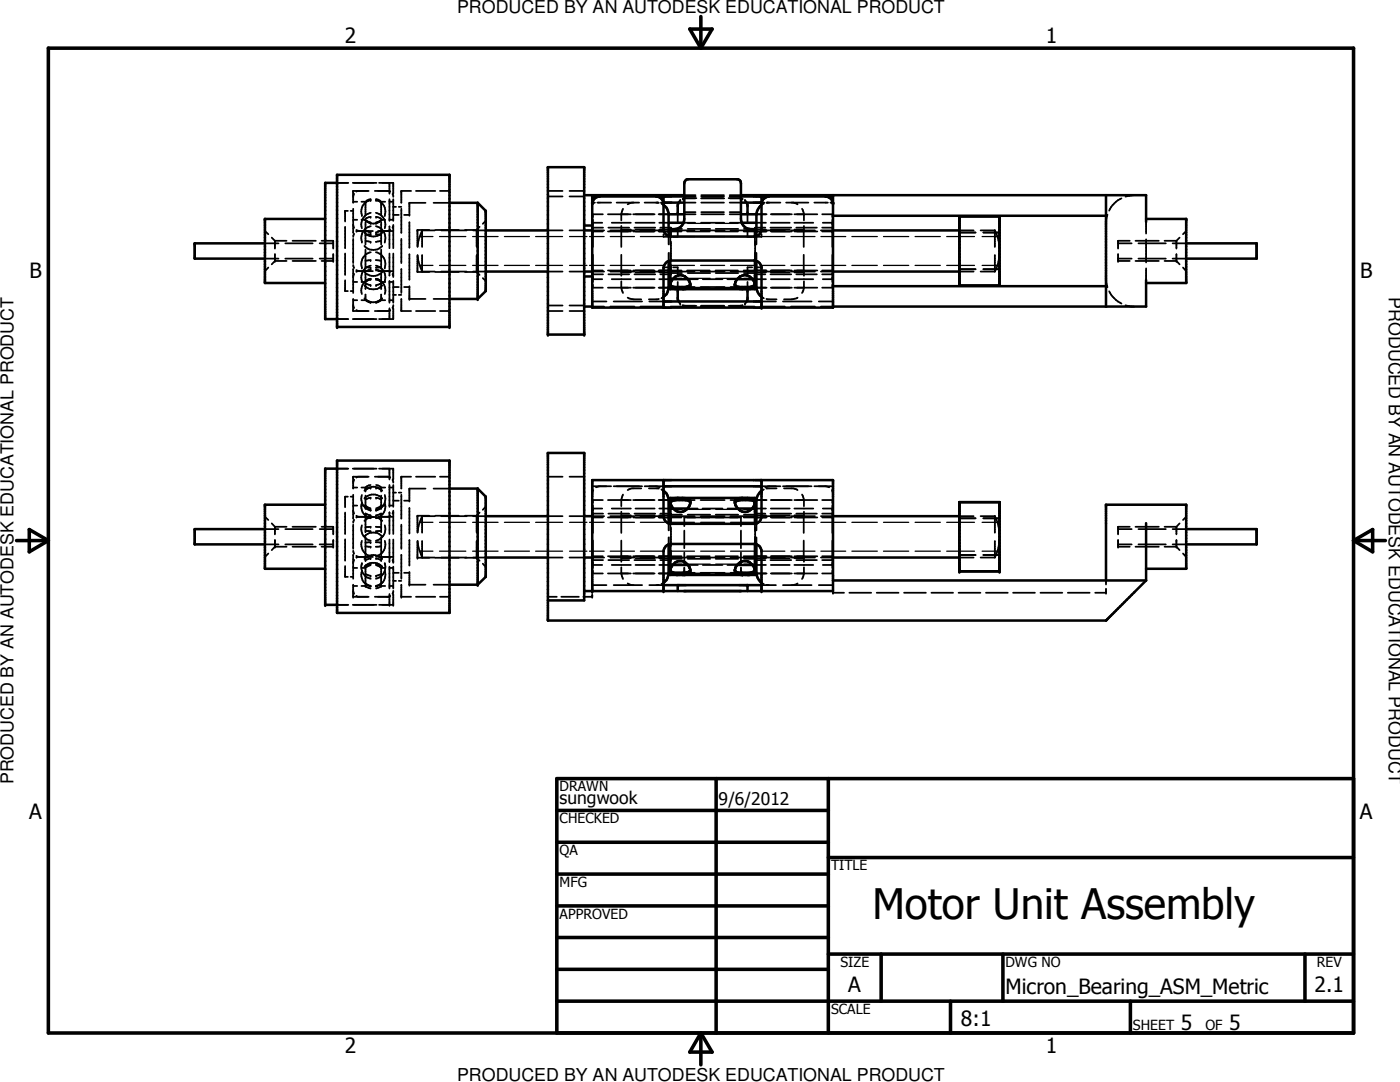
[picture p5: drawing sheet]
<svg xmlns="http://www.w3.org/2000/svg" width="279mm" height="216mm" viewBox="0 0 279 216" stroke-linecap="round" stroke-linejoin="round" font-family="sans-serif">
<g fill="none" stroke="#000" stroke-width=".35">
<path d="M67.3 36.5h2.2M70.4 36.5h4.7M70.7 38.7l-.2 .6M71.4 38.1l-.3 .1M73.6 38.1h-3.1v2.4M74 39.9l-1.1 .5M74 39.7l-1.1 .6M74 39.9a2.37 2.37 0 0 0-1.8 3M74.8 38.1h2.9M75 39.9l.9 .4M75.1 39.9a2.28 2.28 0 0 1 1.7 3M75.1 39.7l1 .6"/>
<path d="M75.6 36.5h2.9v2.2M77.6 38.1l.3 .1M77.7 36.5v2.2M77.7 39.8v4.3M78.4 38.7h.1M78.4 38.7l.1 .6M78.5 39.8v4.3M82 38.1h-1.9v2.4M83 38.1h3.9M87.8 38.1h1.9M109.3 39.2h3M109.3 38.1h3"/>
<path d="M113.7 39.2h2.9M113.7 38.1h2.9M135.8 39.9l-.4 .5M136.4 39.6h2.4M136.6 38.9h2.2M136.6 39.2h2.2M139 39.5l-2.7 .1M139.9 39.6h4.6M140 38.9h4.5M140 39.2h4.5M140.1 39.5h4.3M145.4 39.5l2.8 .1"/>
<path d="M145.6 38.9h2.3M145.6 39.2h2.3M145.7 39.6h2.3M148.7 39.9l.3 .5M223.8 39.6l-.2 .1a4.8 4.8 0 0 0-2.2 2.3M226.4 38.9l-1.8 .3M52.9 51.6h2.7M52.9 48.6h2.7M52.9 46.1l.7 .6M53.6 53.4l-.7 .7M54.2 47.4l.7 .6M54.9 48v1.4"/>
<path d="M54.9 50.7v1.4M54.9 48h2.3M54.9 52.1h2.3M54.9 52.1l-.7 .6M56.9 51.6h5.5M56.9 48.6h5.5M58.4 48h4.6M58.4 52.1h4.6M63.8 51.6h2.7M63.8 48.6h2.7M64.2 48h2.3v1.4M66.5 50.7v1.4h-2.3"/>
<path d="M68.9 45.3v4.2M68.9 50.6v4.3M68.9 55.9v2.2h.5M69.4 42.1h-.5v2.1M70 58.1h.5M70 42.1h.5M70.5 41.7v4.8M70.5 47.7v4.8M70.5 53.7v4.8M70.5 59.6v2.5h3.1M70.5 52.9l.2 .6M70.5 43.9h.8"/>
<path d="M70.5 56.3h.8M70.5 40.3h.8M70.5 59.9h.8M70.5 44.9l.2 .6M70.7 46.7l-.2 .6M70.7 54.7l-.2 .6M71.1 53.9l.6 .2M71.1 45.9l.6 .2M72.1 43.9h.8l1.1 .5M72.1 40.3h.8M72.1 59.9h.8M72.7 54.3a2.39 2.39 0 0 0 3.6 0"/>
<path d="M72.7 46.4a2.37 2.37 0 0 0 3.6 0M72.7 59.5l.7 .6M72.7 56.9a2.37 2.37 0 0 0 3.6 0M72.7 49.1a2.28 2.28 0 0 0 3.6 0M72.7 43.8a2.39 2.39 0 0 0 3.6 0M72.9 40.3v2.7M72.9 44.3v4.5M72.9 49.8v3.8M72.9 54.6v3.1M72.9 58.8v1.1M72.9 46l1.1 .4M72.9 53.3l1.1 .1"/>
<path d="M72.9 56.6l1.1 .3M72.9 48l1.1 .3M72.9 44l1.1 .5M72.9 59.9l1.1 .5M74 43.3l-1.1 .3M74 51.9l-1.1 .2M74 55.7l-1.1 .5M74 53.8l-1.1 .3M74 46.7l-1.1 .2M74 55.8l-1.1 .5h-.8M74 55.6a2.32 2.32 0 0 0-1.8 3.1M74 42.5a2.39 2.39 0 0 0-1.8 3.1"/>
<path d="M74 50.3a2.32 2.32 0 0 0-1.8 3.1M74 53a2.39 2.39 0 0 0-1.8 3.1M74 45.1a2.39 2.39 0 0 0-1.8 3.1M74.4 46.1h-3l-.3 .1M74.4 54.1h-3l-.3 .1M75 51.9h.1M75 53.4h.1M75 48.3h.1M75 46.7h.1M75 42.5a2.39 2.39 0 0 1 1.8 3.1M75 50.3a2.37 2.37 0 0 1 1.8 3.1M75 55.6a2.32 2.32 0 0 1 1.8 3.1"/>
<path d="M75 53a2.39 2.39 0 0 1 1.8 3.1M75 45.1a2.39 2.39 0 0 1 1.8 3.1M75.1 43.3l1 .3M75.1 51.9l1 .2M75.1 55.7l1 .5M75.1 53.8l1 .3M75.1 46.7l1 .2M75.1 55.8l1 .5h.8M75.4 46.1h3.1M75.4 54.1h3.1M75.8 59.9l-.7 .3M76.1 40.3v2.7"/>
<path d="M76.1 44.3v4.5M76.1 49.8v3.8M76.1 54.6v3.1M76.1 58.8v1.1M76.1 46l-1 .4M76.1 53.3l-1 .1M76.1 56.6l-1 .3M76.1 48l-1 .3M76.1 44l-1 .5M76.1 59.9l-1 .5M76.1 40.3h.8M76.1 59.9h.8"/>
<path d="M76.3 59.5a2.27 2.27 0 0 1-3.4 .2M76.9 43.9h-.8l-1 .5M77.6 54.1l.3 .1M77.7 43.9h.8M77.7 56.3h.8M77.7 40.3h.8M77.7 59.9h.8M77.7 45.2v4.3M77.7 50.6v4.4M77.7 56v4.4M77.9 45.9l-.6 .2M78.4 54.7l.1 .3"/>
<path d="M78.5 45.1l-.1 .4M78.5 44.9v4.6M78.5 50.6v4.7M78.5 56v4.4M78.5 57.3h1.1M78.5 42.9h1.1M78.5 41.3h.5M78.5 58.8h.5M79.6 41.3h.5M79.6 58.8h.5M80.1 41.7v4.8M80.1 47.7v4.8"/>
<path d="M80.1 53.7v4.8M80.1 59.6v2.5h1.9M80.6 57.3h1.1M80.6 42.9h1.1M81.7 44.3v5.1M81.7 50.7v5.1M81.7 57.1v2.5h3.2M83.3 50.9v3.4h2.4M83.4 50.9l.1 1.3 .7 2M84.2 46v3.3M84.2 50.9v3.3M84.2 46l-.7 2-.1 1.2"/>
<path d="M84.2 46h2.6M84.2 54.2h2.6M84.9 40.5h-3.2v2.6M85.7 45.9h-2.4v3.3M86.5 59.6h3.2M86.5 40.5h3.2M86.9 45.9h4.7M86.9 54.3h4.7M88.1 46h5M88.1 54.2h5M92.8 45.9h2.3M92.8 54.3h2.3"/>
<path d="M94.4 46h2.5M94.4 54.2h2.5M95.1 45.9v3.3M95.1 50.9v3.4M95.1 54.3l.6 .6M95.7 45.3l-.6 .6M96.4 55.5l.5 .5M96.9 44.1l-.5 .6M109.3 46h3M109.3 54.2h3M113.7 46h2.9M113.7 54.2h2.9"/>
<path d="M118.2 40.4h.5M118.2 46h2.4M118.2 54.2h2.4M118.3 43.9v.6M118.3 44.6v.3M118.3 45.2v.5M118.3 45.9v3.4M118.3 50.8v3.4M118.3 54.5v.5M118.3 55.2v.3M118.3 55.6v.7M118.3 56.8v.6h2"/>
<path d="M118.3 44.4h1.9M118.3 55.7h1.9M118.3 54.7h2.1M118.3 45.4h2.1M118.3 54h2M118.3 46.2h2M119.2 40.4h2.8M120.3 42.8h-2v.5M121.3 54h4.6M121.3 46.2h4.6M121.3 42.8h4.6M121.3 57.4h4.6"/>
<path d="M121.4 54.7h4.2M121.4 45.4h4.2M121.8 46h4.8M121.8 54.2h4.8M122.1 44.4h3.8M122.1 55.7h3.8M123.1 40.4h4.5M124 45.1v4.2M124 50.8v4.2M124 56.1a3.9 3.9 0 0 0 .3 2.4M124 54.4h1.9M124 45.8h1.9"/>
<path d="M124.3 41.7l-.3 .8v1.5M125.3 59.4l.9 .3h1.8M126.2 40.4l-.9 .4M126.4 54h4.2M126.4 46.2h4.2M126.4 42.8h4.2M126.4 57.4h4.2M126.6 54.7h4.2M126.6 45.4h4.2M126.8 44.4h3.8M126.8 55.7h3.8M126.8 54.4h3.8"/>
<path d="M126.8 45.8h3.8M127.8 46h4.8M127.8 54.2h4.8M128.7 40.4h2.7M131.3 40.4l.2 .1M131.4 54h2M131.4 46.2h2M131.4 42.8h2M131.4 57.4h2M131.5 59.6l-2 .1M131.6 44.4h1.8M131.6 55.7h1.8"/>
<path d="M131.6 54.4h1.8M131.6 45.8h1.8M131.8 45.4h2.1v1.9M131.9 40.4h.5M132 40.6l.4 .3M132.4 45.7v.5M132.4 46.7v.5h1M132.4 59.2l-.4 .3M133.4 53.3h-1v.2M133.4 47.1v1.7M133.4 50.5v1.6M133.8 47.2v1.6"/>
<path d="M133.8 50.4v1.6M133.8 56.6v.1M133.8 56.8v.1M133.8 55.7h.1M133.8 57.3h.5M133.8 54h2.2M133.8 46.2h2.2M133.8 57.4h2.2M133.8 46h4.8M133.8 54.2h4.8M133.9 48.2v3.7M133.9 52.9v1.8h-2.1"/>
<path d="M133.9 54.5h2.2M133.9 45.7h2.2M134 55.9l-.2 .7M134.1 55.7h.1M134.3 53.3h1v1.5M134.8 57.3h.5M135.3 42.8v1.4M135.3 45.7v1.5h-1M135.3 56.3v1.4M135.3 55l-.7 .3M136.2 57.3h2.4M136.2 55l.8 .3"/>
<path d="M136.4 44.4h2.3M136.6 40.4h2.2M136.6 42.3h2.2M136.6 42.8h2.2M137.1 54h4.5M137.1 46.2h4.5M137.1 57.4h4.5M137.2 54.5h4.5M137.2 45.7h4.5M137.3 55.7h2M137.5 55.9l.3 .8M137.8 56.8v.1"/>
<path d="M139.8 57.3h4.8M139.8 46h4.8M139.8 54.2h4.8M139.9 44.4h4.6M140 40.4h4.5M140 42.3h4.5M140 42.8h4.5M140.3 55.7h3.9M142.8 54h4.5M142.8 46.2h4.5M142.8 57.4h4.5M142.8 54.5h4.5"/>
<path d="M142.8 45.7h4.5M145.2 55.7h1.9M145.6 40.4h2.3M145.6 42.3h2.3M145.6 42.8h2.3M145.7 44.4h2.3M145.8 57.3h2.4M145.8 46h4.8M145.8 54.2h4.8M146.6 56.6v.1M146.6 56.8v.1M146.9 55.9l-.2 .8"/>
<path d="M148.2 55l-.8 .3M148.4 54h2.3M148.4 46.2h2.3M148.4 57.4h2.3M148.5 54.5h2.2M148.5 45.7h2.2M149.1 57.3h.5M149.1 55l.8 .3M149.2 42.8v1.4M149.2 45.7v1.5h.9M149.2 56.3v1.4M150.1 53.3h-.9v1.5"/>
<path d="M150.2 57.3h.5M150.2 55.7h.2M150.5 55.9l.2 .8M150.5 55.7h.2M150.7 47.2v1.6M150.7 50.4v1.6M150.7 56.8v.1M150.7 48.2v3.7M150.7 52.9v1.8h2M151 47.1v1.7M151 50.5v1.6M151 44.4h1.9"/>
<path d="M151 55.7h1.9M151 54h2M151 46.2h2M151 42.8h2M151 57.4h2M151 54.4h1.9M151 45.8h1.9M151 53.3h1v.2M151.8 46h4.8M151.8 54.2h4.8M152 45.7v.5M152 46.7v.5h-1"/>
<path d="M152 59.2l.4 .3M152 40.4h.5M152.4 40.6l-.4 .3M152.7 45.4h-2v1.9M153 59.6l2 .1M153 40.4h2.7M153.2 40.4l-.2 .1M153.8 54.7h4.1M153.8 45.4h4.1M153.8 44.4h3.8M153.8 55.7h3.8M153.8 54h4.2"/>
<path d="M153.8 46.2h4.2M153.8 42.8h4.2M153.8 57.4h4.2M153.8 54.4h3.8M153.8 45.8h3.8M156.9 40.4h4.4M157.9 46h4.7M157.9 54.2h4.7M158.3 40.4l.9 .4M158.5 44.4h3.8M158.5 55.7h3.8M158.5 54h4.6"/>
<path d="M158.5 46.2h4.6M158.5 42.8h4.6M158.5 57.4h4.6M158.5 54.4h1.9M158.5 45.8h1.9M158.9 54.7h4.1M158.9 45.4h4.1M159.2 59.4l-.9 .3h-1.8M160.1 41.7l.3 .8v1.5M160.4 46.2v3.1M160.4 50.8v3.2M160.4 45.1v1.1"/>
<path d="M160.4 54v1M160.4 56.1a3.4 3.4 0 0 1-.3 2.4M162.5 40.4h2.7M163.8 46h2.4M163.8 54.2h2.4M164.1 42.8h2v.5M164.1 54.7h2M164.1 45.4h2M164.1 54h2M164.1 46.2h2M164.2 44.4h1.9M164.2 55.7h1.9"/>
<path d="M165.7 40.4h.5M166.1 43.9v.6M166.1 44.6v.3M166.1 45.2v.5M166.1 45.9v3.4M166.1 50.8v3.4M166.1 54.5v.5M166.1 55.2v.3M166.1 55.6v.7M166.1 56.8v.6h-2M191.5 46h2.8M191.5 54.2h2.8"/>
<path d="M191.5 46.4h3.2M191.5 53.7h3.2M195.7 46h2.8M195.7 54.2h2.8M196.3 46.4h3.2M196.3 53.7h3.2M198.5 46v3.3M198.5 50.9v3.3M198.5 46l.6 1.3 .3 1.9M199.4 50.9l-.3 2-.6 1.3M220.7 55.6l.3 1.7M221 42.8l-.3 1.8"/>
<path d="M221.4 58.1a5.7 5.7 0 0 0 2.4 2.5M223.1 50.7v1.4h2.4M223.1 51.6h2.7M223.1 48.6h2.7M225.5 48h-2.4v1.4M226.6 48h4.7M226.6 52.1h4.7M227.2 51.6h5.5M227.2 48.6h5.5M228.7 44.3v2.3M228.7 47.8v4.6M228.7 53.6v2.3"/>
<path d="M232.4 48h2.4M232.4 52.1h2.4M234 51.6h2.7M234 48.6h2.7M234.8 48v1.4M234.8 50.7v1.4M234.8 52.1l.6 .6M235.4 47.4l-.6 .6M236.1 53.4l.6 .7M236.7 46.1l-.6 .6M67.3 63.7h2.2M70.4 63.7h4.7"/>
<path d="M70.5 60.9l.2 .6M71.1 61.9l.6 .2M73.6 60.1l.4 .1M74.8 62.1h2.9M77.7 61.5v2.2M77.9 61.9l-.6 .2M78.5 60.9l-.1 .6M78.5 61.5v2.2h-2.9M83 62.1h3.9M87.8 62.1h1.9M109.3 61h3M109.3 62.1h3"/>
<path d="M113.7 61h2.9M113.7 62.1h2.9M118.2 61.2h2.4M118.2 60.2h2.8M121.8 61.2h4.8M122.5 60.2h5.6M127.8 61.2h4.8M129.6 60.2h2.8M133.8 61.2h4.8M135.4 60.2l.4 .4M136.3 60.9l2.7 .1M136.4 61h2.4"/>
<path d="M139.8 61.2h4.8M139.9 61h4.6M140.1 61h4.3M145.7 61h2.3M145.8 61.2h4.8M148.2 60.9l-2.8 .1M149 60.2l-.3 .4M151.8 61.2h4.8M152 60.2h2.9M156.3 60.2h5.7M157.9 61.2h4.7M163.4 60.2h2.8"/>
<path d="M163.8 61.2h2.4M224.6 60.9l1.8 .3M67.3 93.5h2.2M69.4 99.1h-.5v2.1M70 99.1h.5M70.4 93.5h4.7M70.5 98.7v4.8M70.5 97.3h.8M70.7 95.7l-.2 .6M71.4 95.1l-.3 .2M72.1 97.3h.8M72.2 98.8a2.35 2.35 0 0 0 1.8 3.1"/>
<path d="M72.7 99.4a2.39 2.39 0 0 1 3.6 0M72.7 97.9a2.37 2.37 0 0 1 3.6 0M72.9 97.3v.8M72.9 98.9v2.7M73.6 95.1h-3.1v2.4M74 99.3l-1.1 .4M74 97.3l-1.1 .5M74 96.8l-1.1 .5M74.8 95.1h2.9M75.1 99.3l1 .4M75.1 97.3l1 .5M75.1 96.8l1 .5"/>
<path d="M75.6 93.5h2.9v2.2M76.1 97.3v.8M76.1 98.9v2.7M76.1 97.3h.8M76.8 98.8a2.35 2.35 0 0 1-1.8 3.1M77.6 95.1l.3 .2M77.7 97.3h.8M77.7 93.5v2.2M77.7 96.8v4.3M78.4 95.7l.1 .6M78.5 99.9h1.1M78.5 96.8v4.3"/>
<path d="M78.5 98.3h.5M79.6 98.3h.5M80.1 98.7v4.8M80.6 99.9h1.1M82 95.1h-1.9v2.4M83 95.1h3.9M84.9 97.5h-3.2v2.6M86.5 97.5h3.2M87.8 95.1h1.9M109.3 95.1h3M113.7 95.1h2.9M118.2 97h3.8"/>
<path d="M118.4 97.8l-.2 .8M119.7 97l-.7 .2M120.3 99.8h-2v.5M121.3 99.8h4.6M122.5 97h5.6M124.3 98.7l-.3 .9v1.4M126.4 99.8h4.2M128 97.5h-1.8l-.9 .3M128.7 97h3.7M129.5 97.5h2M130.9 97l.8 .2M131.4 99.8h2"/>
<path d="M132 97.7l.4 .2M132.2 97.8l.2 .8M133.8 99.8h.5M134.8 99.8h.5M136.2 99.8h2.4M136.6 99.4v.1M136.6 99.7v.1M139.8 99.8h4.8M145.8 99.8h2.4M147.9 99.4v.1M147.9 99.7v.1M149.1 99.8h.5"/>
<path d="M150.2 99.8h.5M151 99.8h2M152 97h3.7M152.2 97.8l-.2 .8M152.4 97.7l-.4 .2M153.5 97l-.8 .2M153.8 99.8h4.2M155 97.5h-2M156.3 97h5.7M156.5 97.5h1.8l.9 .3M158.5 99.8h4.6M160.1 98.7l.3 .9v1.4"/>
<path d="M162.5 97h3.7M164.1 99.8h2v.5M164.7 97l.8 .2M166 97.8l.2 .8M52.9 108.6h2.7M52.9 105.6h2.7M52.9 103.1l.7 .7M53.6 110.4l-.7 .7M54.2 104.4l.7 .7M54.9 105.1h2.3M54.9 109.1h2.3M54.9 105.1v1.3"/>
<path d="M54.9 107.8v1.3M54.9 109.1l-.7 .7M56.9 108.6h5.5M56.9 105.6h5.5M58.4 105.1h4.6M58.4 109.1h4.6M63.8 108.6h2.7M63.8 105.6h2.7M64.2 105.1h2.3v1.3M66.5 107.8v1.3h-2.3M68.9 102.3v4.3M68.9 107.6v4.3"/>
<path d="M68.9 112.9v2.2h.5M70 115.1h.5M70.5 116.7v2.4h3.1M70.5 109.9l.2 .6M70.5 104.7v4.8M70.5 110.7v4.8M70.5 100.9h.8M70.5 113.3h.8M70.5 116.9h.8M70.5 101.9l.2 .6M70.5 117.9l.2 .6M70.7 103.7l-.2 .6"/>
<path d="M70.7 111.7l-.2 .6M71.1 110.9l.6 .2M71.1 102.9l.6 .2M71.1 118.9l.3 .2M72.1 100.9h.8l1.1 .5M72.1 116.9h.8M72.2 112.4a2.38 2.38 0 0 0 1.8 3.1M72.2 114a2.38 2.38 0 0 0 1.8 3M72.2 107.9a2.38 2.38 0 0 0 1.8 3.1M72.2 100.3a2.38 2.38 0 0 0 1.8 3.1M72.2 104.8a2.38 2.38 0 0 0 1.8 3.1M72.7 111.5a2.39 2.39 0 0 1 3.6 0"/>
<path d="M72.7 113.1a2.39 2.39 0 0 1 3.6 0M72.7 107.1a2.28 2.28 0 0 1 3.6 0M72.7 103.9a2.39 2.39 0 0 1 3.6 0M72.9 109l1.1 .1M72.9 114.5l1.1 .4M72.9 116.4l1.1 .5M72.9 102.4l1.1 .4M72.9 101.2l1.1 .5M72.9 105.9l1.1 .1M72.9 102.5v3.7M72.9 107.1v4.9M72.9 113.5v3.1"/>
<path d="M72.9 116.8v.1M72.9 116.9l1.1 .5M74 111.4l-1.1 .4M74 112.5l-1.1 .4M74 108.2l-1.1 .1M74 105.1l-1.1 .1M74 112.8l-1.1 .5h-.8M74.4 103.1h-3l-.3 .2M74.4 111.1h-3l-.3 .2M74.8 119.1h2.9M75 105.1h.1M75 108.2l1.1 .1"/>
<path d="M75 106h.1M75.1 111.4l1 .4M75.1 112.5l1 .4M75.1 105.1l1 .1M75.1 112.8l1 .5h.8M75.4 103.1h3.1M75.4 111.1h3.1M76.1 109l-1.1 .1M76.1 114.5l-1 .4M76.1 116.4l-1 .5M76.1 102.4l-1 .4M76.1 101.2l-1 .5"/>
<path d="M76.1 105.9l-1 .1M76.1 102.5v3.7M76.1 107.1v4.9M76.1 113.5v3.1M76.1 116.8v.1M76.1 116.9h.8M76.1 116.9l-1 .5M76.8 107.9a2.38 2.38 0 0 1-1.8 3.1M76.8 112.4a2.38 2.38 0 0 1-1.8 3.1M76.8 114a2.32 2.32 0 0 1-1.8 3M76.8 100.3a2.38 2.38 0 0 1-1.8 3.1M76.8 104.8a2.38 2.38 0 0 1-1.8 3.1"/>
<path d="M76.9 100.9h-.8l-1 .5M77.6 111.1l.3 .2M77.7 100.9h.8M77.7 113.3h.8M77.7 116.9h.8M77.7 102.2v4.4M77.7 107.7v4.3M77.7 113.1v4.3M77.7 118.5v2.2M77.9 102.9l-.6 .2M77.9 118.9l-.3 .2M78.4 111.7l.1 .6"/>
<path d="M78.5 114.3h1.1M78.5 118.5v2.2h-2.9M78.5 101.9l-.1 .6M78.5 117.9l-.1 .6M78.5 102.2v4.4M78.5 107.7v4.3M78.5 113.1v4.3M78.5 115.9h.5M79.6 115.9h.5M80.1 116.7v2.4h1.9M80.1 104.7v4.8M80.1 110.7v4.8"/>
<path d="M80.6 114.3h1.1M81.7 101.3v5.2M81.7 107.7v5.2M81.7 114.1v2.6h3.2M83 119.1h3.9M83.3 107.9v3.4h2.4M83.4 107.9a8.3 8.3 0 0 0 .8 3.4M84.2 103v3.3M84.2 107.9v3.4M84.2 103l-.7 2-.1 1.3M84.2 103h2.6M84.2 111.3h2.6"/>
<path d="M85.7 102.9h-2.4v3.4M86.5 116.7h3.2M86.9 102.9h4.7M86.9 111.3h4.7M87.8 119.1h1.9M88.1 103h5M88.1 111.3h5M92.8 102.9h2.3M92.8 111.3h2.3M94.4 103h2.5M94.4 111.3h2.5M95.1 102.9v3.4"/>
<path d="M95.1 107.9v3.4M95.1 111.3l.6 .6M95.7 102.3l-.6 .6M96.4 112.5l.5 .6M96.9 101.1l-.5 .6M109.3 119.1h1.8M109.3 103h3M109.3 111.3h3M112 119.1h3.5M113.7 103h2.9M113.7 111.3h2.9M118.2 117.9v.4"/>
<path d="M118.2 118.7v.4h-1.8M118.2 116.8h2.8M118.2 103h2.4M118.2 111.3h2.4M118.3 100.9v.6M118.3 101.6v.4M118.3 102.2v.5M118.3 102.9v3.4M118.3 107.9v3.4M118.3 111.5v.5M118.3 112.2v.4M118.3 112.6v.7"/>
<path d="M118.3 113.9v.5h2M118.3 101.5h1.9M118.3 112.7h1.9M118.3 111.8h2.1M118.3 102.5h2.1M118.3 103.3h2M118.3 111h2M121.3 103.3h4.6M121.3 114.4h4.6M121.3 111h4.6M121.4 111.8h4.2M121.4 102.5h4.2"/>
<path d="M121.8 103h4.8M121.8 111.3h4.8M122.1 101.5h3.8M122.1 112.7h3.8M122.5 116.8h5.6M124 113.2v1.4l.3 .9M124 102.1v4.2M124 107.9v4.2M124 111.4h1.9M124 102.8h1.9M125.3 116.4l.9 .4M126.4 103.3h4.2"/>
<path d="M126.4 114.4h4.2M126.4 111h4.2M126.6 111.8h4.2M126.6 102.5h4.2M126.8 101.5h3.8M126.8 112.7h3.8M126.8 111.4h3.8M126.8 102.8h3.8M127.8 103h4.8M127.8 111.3h4.8M129.6 116.8h2.8M131.4 103.3h2"/>
<path d="M131.4 114.4h2M131.4 111h2M131.5 116.7l-.2 .1M131.6 101.5h1.8M131.6 112.7h1.8M131.6 111.4h1.8M131.6 102.8h1.8M131.8 102.5h2.1v1.8M132.4 116.3l-.4 .2M133.4 104.4v1.4M133.4 107.2v1.4M133.8 101.5h.1"/>
<path d="M133.8 112.7h.1M133.8 100.2h.1M133.8 100.4l.2 .7M133.8 104.5v1.3M133.8 107.2v1.3M133.8 113.8v.1M133.8 114.3h.5M133.8 103.3h2.2M133.8 114.4h2.2M133.8 111h2.2M133.8 100.4v.1M133.8 103h4.8"/>
<path d="M133.8 111.3h4.8M133.9 109.9v1.9h-2.1M133.9 105.2v3.8M133.9 111.5h2.2M133.9 102.7h2.2M134 113l-.2 .7M134.1 112.7h.1M134.2 101.5h.1M134.6 101.7l.7 .4M134.8 114.3h.5M135.3 112l-.7 .4M136.1 114.3h2.5"/>
<path d="M136.2 112l.8 .4M136.3 114.3h-.1M136.3 114.7h-.2M136.6 105v-1.7h11.3v1.7M136.6 105.9v3.5M136.6 110.2v2.4M136.6 113.2l-.1 .9M136.6 114.2l-.1 .4M137 101.7l-.8 .4M137.1 114.4h4.5M137.1 111h4.5M137.2 101.5h2"/>
<path d="M137.2 111.5h4.5M137.2 102.7h4.5M137.3 112.7h2M137.5 112.9l.3 .8M137.8 100.2h.1M137.8 100.3l-.3 .8M137.8 113.8v.1M139.8 114.3h4.8M139.8 103h4.8M139.8 111.3h4.8M140.2 101.5h4M140.3 112.7h3.9"/>
<path d="M142.8 114.4h4.5M142.8 111h4.5M142.8 111.5h4.5M142.8 102.7h4.5M145.2 112.7h1.9M145.2 101.5h2M145.8 114.3h2.4M145.8 103h4.8M145.8 111.3h4.8M146.6 113.6l.1 .1M146.6 100.2h.1M146.6 100.4l.3 .7"/>
<path d="M146.6 113.6v.1M146.6 113.8v.1M146.7 100.4l-.1 .1M146.9 113l-.3 .6M147.4 101.7l.8 .4M147.9 105.9v3.5M147.9 110.2v2.4M147.9 113.2v.8M147.9 114.2l.1 .4M147.9 114v.1M148.1 114.3h.3M148.2 114.7h.2"/>
<path d="M148.2 112l-.8 .4M148.4 103.3h2.3M148.4 114.4h2.3M148.4 111h2.3M148.5 111.5h2.2M148.5 102.7h2.2M149.1 112l.8 .4M149.1 114.3h.5M149.9 101.7l-.8 .4M150.1 101.5h.2M150.2 114.3h.5M150.2 112.7h.2"/>
<path d="M150.5 112.9l.2 .8M150.5 101.5h.2M150.5 112.7h.2M150.7 100.2h.1M150.7 100.3l-.3 .8M150.7 104.5v1.3M150.7 107.2v1.3M150.7 113.8v.1M150.7 105.2v3.8M150.7 109.9v1.9h2M151 101.5h1.9M151 112.7h1.9"/>
<path d="M151 103.3h2M151 114.4h2M151 111h2M151 111.4h1.9M151 102.8h1.9M151 104.4v1.4M151 107.2v1.4M151.8 103h4.8M151.8 111.3h4.8M152 116.8h2.9M152 116.3l.4 .2M152.7 102.5h-2v1.8"/>
<path d="M153 116.7l.2 .1M153.8 111.8h4.1M153.8 102.5h4.1M153.8 101.5h3.8M153.8 112.7h3.8M153.8 103.3h4.2M153.8 114.4h4.2M153.8 111h4.2M153.8 111.4h3.8M153.8 102.8h3.8M156.3 116.8h5.7M157.9 103h4.7"/>
<path d="M157.9 111.3h4.7M158.5 101.5h3.8M158.5 112.7h3.8M158.5 103.3h4.6M158.5 114.4h4.6M158.5 111h4.6M158.5 111.4h1.9M158.5 102.8h1.9M158.9 111.8h4.1M158.9 102.5h4.1M159.2 116.4l-.9 .4M160.4 103.3v3"/>
<path d="M160.4 107.9v3.1M160.4 113.2v1.4l-.3 .9M160.4 102.1v1.2M160.4 111v1.1M163.4 116.8h2.8M163.8 103h2.4M163.8 111.3h2.4M164.1 111.8h2M164.1 102.5h2M164.1 103.3h2M164.1 111h2M164.2 101.5h1.9"/>
<path d="M164.2 112.7h1.9M166.1 100.9v.6M166.1 101.6v.4M166.1 102.2v.5M166.1 102.9v3.4M166.1 107.9v3.4M166.1 111.5v.5M166.1 112.2v.4M166.1 112.6v.7M166.1 113.9v.5h-2M166.2 117.9v.2M166.2 118.2l2.2 .1"/>
<path d="M169.5 118.3h4.4M175 118.3h4.3M180.4 118.3h4.4M185.9 118.3h4.3M191.3 118.3h4.4M191.5 103h2.8M191.5 111.3h2.8M191.5 103.4h3.2M191.5 110.7h3.2M195.7 103h2.8M195.7 111.3h2.8M196.3 103.4h3.2"/>
<path d="M196.3 110.7h3.2M196.8 118.3h4.3M198.5 103v3.3M198.5 107.9v3.4M198.5 103l.6 1.3 .3 2M199.4 107.9l-.3 2-.6 1.4M202.2 118.3h4.3M207.6 118.3h4.4M213.1 118.3h4.4M220.7 115.8v.8M220.7 117.5v.8h-2.1M223.1 107.8v1.3h2.4"/>
<path d="M223.1 108.6h2.7M223.1 105.6h2.7M225.5 105.1h-2.4v1.3M226.6 105.1h4.7M226.6 109.1h4.7M227.2 108.6h5.5M227.2 105.6h5.5M232.4 105.1h2.4M232.4 109.1h2.4M234 108.6h2.7M234 105.6h2.7M234.8 105.1v1.3"/>
<path d="M234.8 107.8v1.3M234.8 109.1l.6 .7M235.4 104.4l-.6 .7M236.1 110.4l.6 .7M236.7 103.1l-.6 .7M67.3 120.7h2.2M70.4 120.7h4.7"/>
</g>
<g fill="#000">
<circle cx="70.5" cy="38.1" r=".18"/>
<circle cx="74" cy="39.9" r=".18"/>
<circle cx="75.1" cy="39.9" r=".18"/>
<circle cx="80.1" cy="38.1" r=".18"/>
<circle cx="118.2" cy="39.2" r=".25"/>
<circle cx="132.4" cy="39.2" r=".25"/>
<circle cx="135.8" cy="39.9" r=".18"/>
<circle cx="136.3" cy="39.6" r=".18"/>
<circle cx="148.2" cy="39.6" r=".18"/>
<circle cx="148.7" cy="39.9" r=".18"/>
<circle cx="152" cy="39.2" r=".25"/>
<circle cx="38.9" cy="48.6" r=".25"/>
<circle cx="52.9" cy="43.7" r=".25"/>
<circle cx="54.9" cy="49.4" r=".18"/>
<circle cx="54.9" cy="52.1" r=".18"/>
<circle cx="66.5" cy="52.1" r=".18"/>
<circle cx="66.5" cy="49.4" r=".18"/>
<circle cx="68.9" cy="42.1" r=".18"/>
<circle cx="72.2" cy="42.9" r=".18"/>
<circle cx="72.2" cy="53.4" r=".18"/>
<circle cx="72.2" cy="48.2" r=".18"/>
<circle cx="72.2" cy="56.1" r=".18"/>
<circle cx="72.9" cy="40.3" r=".18"/>
<circle cx="74" cy="53.4" r=".18"/>
<circle cx="74" cy="53.8" r=".18"/>
<circle cx="74" cy="56.9" r=".18"/>
<circle cx="74" cy="46.7" r=".18"/>
<circle cx="74" cy="51.9" r=".18"/>
<circle cx="74" cy="48.3" r=".18"/>
<circle cx="74" cy="46.4" r=".18"/>
<circle cx="74" cy="43.3" r=".18"/>
<circle cx="74" cy="55.7" r=".18"/>
<circle cx="74" cy="44.5" r=".18"/>
<circle cx="75.1" cy="43.3" r=".18"/>
<circle cx="75.1" cy="46.4" r=".18"/>
<circle cx="75.1" cy="55.7" r=".18"/>
<circle cx="75.1" cy="56.9" r=".18"/>
<circle cx="75.1" cy="44.5" r=".18"/>
<circle cx="75.1" cy="53.8" r=".18"/>
<circle cx="76.1" cy="40.3" r=".18"/>
<circle cx="76.8" cy="48.2" r=".18"/>
<circle cx="76.8" cy="42.9" r=".18"/>
<circle cx="76.8" cy="53.4" r=".18"/>
<circle cx="76.8" cy="56.1" r=".18"/>
<circle cx="81.7" cy="59.6" r=".18"/>
<circle cx="83.3" cy="45.9" r=".18"/>
<circle cx="84.2" cy="46" r=".18"/>
<circle cx="95.1" cy="45.9" r=".18"/>
<circle cx="95.3" cy="59.6" r=".25"/>
<circle cx="96.9" cy="42.1" r=".25"/>
<circle cx="118.2" cy="40.4" r=".25"/>
<circle cx="118.3" cy="44.4" r=".18"/>
<circle cx="118.3" cy="46.1" r=".18"/>
<circle cx="118.3" cy="46.2" r=".18"/>
<circle cx="118.3" cy="54" r=".18"/>
<circle cx="118.3" cy="54.5" r=".18"/>
<circle cx="118.3" cy="55.2" r=".18"/>
<circle cx="132.4" cy="40.4" r=".25"/>
<circle cx="152" cy="40.4" r=".25"/>
<circle cx="166.1" cy="54.5" r=".18"/>
<circle cx="166.1" cy="55.2" r=".18"/>
<circle cx="166.1" cy="46.1" r=".18"/>
<circle cx="166.1" cy="44.4" r=".18"/>
<circle cx="166.1" cy="54" r=".18"/>
<circle cx="166.1" cy="46.2" r=".18"/>
<circle cx="166.2" cy="40.4" r=".25"/>
<circle cx="191.5" cy="43.2" r=".25"/>
<circle cx="198.5" cy="46" r=".18"/>
<circle cx="199.5" cy="43.2" r=".25"/>
<circle cx="223.1" cy="52.1" r=".18"/>
<circle cx="223.1" cy="49.4" r=".18"/>
<circle cx="234.8" cy="52.1" r=".18"/>
<circle cx="234.8" cy="49.4" r=".18"/>
<circle cx="236.7" cy="43.7" r=".25"/>
<circle cx="250.8" cy="48.6" r=".25"/>
<circle cx="67.3" cy="65.2" r=".25"/>
<circle cx="74" cy="60.2" r=".18"/>
<circle cx="75.1" cy="60.2" r=".18"/>
<circle cx="89.7" cy="65.2" r=".25"/>
<circle cx="109.3" cy="66.8" r=".25"/>
<circle cx="116.6" cy="66.8" r=".25"/>
<circle cx="135.8" cy="60.6" r=".18"/>
<circle cx="136.3" cy="60.9" r=".18"/>
<circle cx="148.2" cy="60.9" r=".18"/>
<circle cx="148.7" cy="60.6" r=".18"/>
<circle cx="152" cy="61.4" r=".25"/>
<circle cx="152" cy="60.2" r=".25"/>
<circle cx="70.5" cy="95.1" r=".18"/>
<circle cx="72.9" cy="97.3" r=".18"/>
<circle cx="74" cy="99.3" r=".18"/>
<circle cx="74" cy="97.3" r=".18"/>
<circle cx="75.1" cy="97.3" r=".18"/>
<circle cx="75.1" cy="99.3" r=".18"/>
<circle cx="76.1" cy="97.3" r=".18"/>
<circle cx="80.1" cy="95.1" r=".18"/>
<circle cx="152" cy="95.8" r=".25"/>
<circle cx="152" cy="97" r=".25"/>
<circle cx="54.9" cy="106.4" r=".18"/>
<circle cx="54.9" cy="109.1" r=".18"/>
<circle cx="54.9" cy="107.8" r=".18"/>
<circle cx="66.5" cy="109.1" r=".18"/>
<circle cx="66.5" cy="106.4" r=".18"/>
<circle cx="66.5" cy="107.8" r=".18"/>
<circle cx="70.5" cy="119.1" r=".18"/>
<circle cx="72.2" cy="112.4" r=".18"/>
<circle cx="72.2" cy="114" r=".18"/>
<circle cx="72.9" cy="116.9" r=".18"/>
<circle cx="74" cy="102.8" r=".18"/>
<circle cx="74" cy="111.4" r=".18"/>
<circle cx="74" cy="112.5" r=".18"/>
<circle cx="74" cy="116.9" r=".18"/>
<circle cx="74" cy="108.2" r=".18"/>
<circle cx="74" cy="114.9" r=".18"/>
<circle cx="74" cy="109.1" r=".18"/>
<circle cx="74" cy="106" r=".18"/>
<circle cx="74" cy="105.1" r=".18"/>
<circle cx="74" cy="101.7" r=".18"/>
<circle cx="75.1" cy="101.7" r=".18"/>
<circle cx="75.1" cy="114.9" r=".18"/>
<circle cx="75.1" cy="116.9" r=".18"/>
<circle cx="75.1" cy="102.8" r=".18"/>
<circle cx="75.1" cy="112.5" r=".18"/>
<circle cx="75.1" cy="111.4" r=".18"/>
<circle cx="76.1" cy="116.9" r=".18"/>
<circle cx="76.8" cy="112.4" r=".18"/>
<circle cx="76.8" cy="114" r=".18"/>
<circle cx="77.7" cy="102.2" r=".18"/>
<circle cx="77.7" cy="112" r=".18"/>
<circle cx="78.5" cy="102.2" r=".18"/>
<circle cx="78.5" cy="112" r=".18"/>
<circle cx="80.1" cy="119.1" r=".18"/>
<circle cx="81.7" cy="116.7" r=".18"/>
<circle cx="83.3" cy="102.9" r=".18"/>
<circle cx="83.3" cy="111.3" r=".18"/>
<circle cx="84.2" cy="103" r=".18"/>
<circle cx="95.1" cy="102.9" r=".18"/>
<circle cx="95.1" cy="111.3" r=".18"/>
<circle cx="95.3" cy="116.7" r=".25"/>
<circle cx="118.2" cy="117.9" r=".25"/>
<circle cx="118.2" cy="118.7" r=".18"/>
<circle cx="118.2" cy="119.1" r=".18"/>
<circle cx="118.3" cy="111" r=".18"/>
<circle cx="118.3" cy="103.2" r=".18"/>
<circle cx="118.3" cy="101.5" r=".18"/>
<circle cx="132.4" cy="117.9" r=".25"/>
<circle cx="133.9" cy="102.5" r=".18"/>
<circle cx="134" cy="113" r=".18"/>
<circle cx="146.9" cy="113" r=".18"/>
<circle cx="148.2" cy="114.7" r=".18"/>
<circle cx="149.2" cy="116.8" r=".25"/>
<circle cx="150.7" cy="102.5" r=".18"/>
<circle cx="152" cy="117.9" r=".25"/>
<circle cx="166.1" cy="111" r=".18"/>
<circle cx="166.1" cy="103.2" r=".18"/>
<circle cx="166.1" cy="101.5" r=".18"/>
<circle cx="166.2" cy="118.3" r=".18"/>
<circle cx="166.2" cy="118.2" r=".18"/>
<circle cx="191.5" cy="114" r=".25"/>
<circle cx="191.5" cy="100.2" r=".25"/>
<circle cx="198.5" cy="103" r=".18"/>
<circle cx="199.5" cy="114" r=".25"/>
<circle cx="199.5" cy="100.2" r=".25"/>
<circle cx="220.7" cy="118.3" r=".18"/>
<circle cx="223.1" cy="106.4" r=".18"/>
<circle cx="223.1" cy="107.8" r=".18"/>
<circle cx="223.1" cy="109.1" r=".18"/>
<circle cx="234.8" cy="109.1" r=".18"/>
<circle cx="234.8" cy="106.4" r=".18"/>
<circle cx="234.8" cy="107.8" r=".18"/>
<circle cx="64.9" cy="120.7" r=".25"/>
<circle cx="77.7" cy="120.7" r=".18"/>
<circle cx="78.5" cy="120.7" r=".18"/>
</g>
<g fill="none" stroke="#000" stroke-width=".51">
<path d="M67.3 36.5h-2.4v27.2h2.4M67.3 34.9h22.4v30.3h-22.4zM109.3 33.4h7.3v33.4h-7.3zM116.6 38.9h20M119.7 39.2l-.6 .1-.5 .4-.4 .7M130.9 39.2l.6 .1 .5 .4 .4 .7h4.2M132.4 39.2v6.5a1.61 1.61 0 0 0 1 1.4M147.9 38.9h80.8v5.4M147.9 39.2h18.3M152 39.2v6.8a1.49 1.49 0 0 1-1.5 1.2l-17.1-.1M153.5 39.2a1.59 1.59 0 0 0-1.5 1.2M164.7 39.2a1.48 1.48 0 0 1 1.5 1.2"/>
<path d="M166.2 38.9v22.5h-48v-22.2h18.4M220.7 38.9v22.3M52.9 48.6h-14v3h14M64.9 43.7h-12v12.8h12M89.7 59.6h5.6M89.7 40.5h5.6M95.3 40.5v19.1M95.3 40.5l1.6 1.6v16l-1.6 1.5M96.9 46h12.4M96.9 54.2h12.4M116.6 45h1.6M116.6 55.2h1.6"/>
<path d="M116.6 46h1.6M116.6 54.2h1.6M132.4 40.9a2.22 2.22 0 0 1 1 1.6v4.6M133.4 52.1l.5-.1h16.6l.5 .1 .6 .4 .4 .8v8.1M133.4 52.1l-.5 .4-.4 .5-.1 .5v7.9M133.4 52.1v5.6a2.43 2.43 0 0 1-1 1.5M133.4 44.4h3M133.4 55.7h.4M133.4 57.4h.4M133.4 54h.4M133.4 46.2h.4M133.4 42.8h3.2"/>
<path d="M133.8 56.9l.1 .4 .8 .4M133.8 47.2v-1.5a2.17 2.17 0 0 0 2.8-2v-7.1l.1-.4 .5-.4h10.1l.4 .2 .2 .6v7.1a2.17 2.17 0 0 0 2.8 2v1.5M133.8 52v5.7h16.9v-5.7M134.2 55.7h3.1M135.2 57.7h.1M135.3 57.7v2l.1 .5M135.4 40.4l-.1 .5v1.9M136.6 57.7h-.2M137.3 55.8a1.99 1.99 0 0 0-2.1-.8 1.99 1.99 0 0 0-1.4 1.8M137.3 55.8a1.29 1.29 0 0 1 .2 1.7l-.6 .2M137.8 56.7l-.3 .4-.7 .2h-2.1a.8 .8 0 0 1-.9-.6M147.1 55.8l-.2 .2a.96 .96 0 0 0-.2 1.1 .96 .96 0 0 0 .9 .6"/>
<path d="M147.1 55.8a1.87 1.87 0 0 1 3.1 0M147.1 55.7h3.1M147.9 40.4h4.1M147.9 42.8h3.1M148 44.4h3M148 57.7h.2M149 40.4l.2 .5v1.9M149.2 57.7v2l-.2 .5M149.4 57.7h-.1M150.2 55.8l.5 1M150.7 56.7l-.4 .4-.6 .2-2.3-.1a.59 .59 0 0 1-.7-.5M150.7 55.7h.3"/>
<path d="M150.7 57l-.4 .5-.6 .2M150.7 57.4h.3M150.7 54h.3M150.7 46.2h.3M151 52.1v5.6l.3 .7 .7 .8M152 40.9l-.7 .9-.3 .7v4.6M152 40.4v.3M166.2 40.4h.1M166.2 40.4v.3M166.2 57.1h54.5M166.2 43.1h54.5M166.2 46h25.3"/>
<path d="M166.2 54.2h25.3M191.5 43.2h8v13.8h-8zM228.7 43.7h8v12.8h-8M228.7 55.9v5.3h-62.5M236.7 48.6h14.1v3h-14.1M116.6 61.2h1.6M132.4 60.2h19.6M67.3 93.5h-2.4v27.2h2.4M67.3 91.9h22.4v30.4h-22.4zM89.7 97.5h5.6M95.3 97.5v19.2M95.3 97.5l1.6 1.6v16l-1.6 1.6"/>
<path d="M132.4 97h19.6M132.4 95.8l.1 7.5a1.59 1.59 0 0 0 .9 1.1M132.4 97.9a2.22 2.22 0 0 1 1 1.6v4.9M133.4 99.8h.4M135.2 99.4a1.11 1.11 0 0 0-1.4 .7M136.2 99.4a1.63 1.63 0 0 1 1.6 .6 1.94 1.94 0 0 1-1.3 2 1.94 1.94 0 0 1-2.3-.7l-.4-1.1M148 99.4a1.11 1.11 0 0 0-1.4 .7 2.26 2.26 0 0 0 1.1 1.8 2.03 2.03 0 0 0 3-1.6 1.17 1.17 0 0 0-1.3-.5 4.9 4.9 0 0 0-2.4 .2l-.3 .4M149.1 99.4a1.58 1.58 0 0 1 1.6 .7M150.7 99.8h.3M152 95.8v7.5a1.56 1.56 0 0 1-1.2 1.2l-17.4-.1M152 97.9l-.7 .9-.3 .7v4.9M52.9 105.6h-14v3h14"/>
<path d="M64.9 100.7h-12v12.8h12M89.7 116.7h5.6M96.9 103h12.4M96.9 111.3h12.4M116.6 117.9h49.6v-22.1h-48v22.1M116.6 103h1.6M116.6 111.3h1.6M132.4 116.8h19.6M133.4 108.6l17.1-.1a1.49 1.49 0 0 1 1.5 1.3v8.1M133.4 108.6a1.61 1.61 0 0 0-1 1.4v7.9M133.4 101.5h.4M133.4 112.7h.4"/>
<path d="M133.4 108.6v6.1l-.1 .3a1.85 1.85 0 0 1-.9 1.3M133.4 114.4h.4M133.4 111h.4M133.4 103.3h.4M133.8 108.5v6.2h16.9v-6.2M133.8 113.9a1.07 1.07 0 0 0 1.2 .8M133.8 104.5v-5.1h16.9v5.1M134.2 112.7h3.1M134.3 101.5h2.9M135.3 116.8v1.1M137.3 112.8l-.7-.7a1.65 1.65 0 0 0-1.4 0h-.2a1.68 1.68 0 0 0-1.1 1.9l.8 .3h1.8l1-.2 .3-.4M137.3 112.8a1.24 1.24 0 0 1 .2 1.7l-.8 .2"/>
<path d="M137.8 100.2l-.5-.3-.5-.1a4.2 4.2 0 0 0-2.9 .4l-.1 .2M147.1 112.8a1.09 1.09 0 0 0-.4 1.3 1.09 1.09 0 0 0 1.2 .6M147.1 112.8l.8-.7a1.65 1.65 0 0 1 1.4 0l.9 .7M147.1 112.7h3.1M147.2 101.5h2.9M149.2 116.8v1.1M150.2 112.8l.5 1M150.7 101.5h.3M150.7 112.7h.3M150.7 113.7l-.4 .4-.9 .2-2.2-.1-.4-.1-.1-.4M150.7 114a.96 .96 0 0 1-1.1 .7M150.7 114.4h.3"/>
<path d="M150.7 111h.3M150.7 103.3h.3M151 108.6v6.1l.3 .7 .7 .9M166.2 115.8h62.5M166.2 103h25.3M166.2 111.3h25.3M191.5 100.2h8v13.8h-8zM228.7 113.5h8v-12.8h-16v15.1M228.7 115.8l-8 8h-111.4v-33.4h7.3v29.4h-7.3M228.7 104.4v11.4M236.7 105.6h14.1v3h-14.1"/>
</g>
<g fill="none" stroke="#000" stroke-width=".25">
<path d="M83.7 47.2h2.7M83.7 53h2.7M87.7 47.2h5.3M87.7 53h5.3M94.3 47.2h5.1M94.3 53h5.1M100.7 47.2h5M100.7 53h5M106.9 47.2h5.4M106.9 53h5.4M113.7 47.2h3.4M113.7 53h3.4"/>
<path d="M117.6 47.2h3M117.6 53h3M121.8 47.2h4.8M121.8 53h4.8M127.8 47.2h4.8M127.8 53h4.8M133.8 47.2h4.8M133.8 53h4.8M133.9 55.5h2.2M133.9 44.6h2.2M137.2 55.5h4.5M137.2 44.6h4.5"/>
<path d="M139.8 47.2h4.8M139.8 53h4.8M142.8 55.5h4.5M142.8 44.6h4.5M145.8 47.2h4.8M145.8 53h4.8M148.5 55.5h2.2M148.5 44.6h2.2M151.8 47.2h4.8M151.8 53h4.8M157.9 47.2h4.7M157.9 53h4.7"/>
<path d="M163.8 47.2h5M163.8 53h5M170 47.2h5.1M170 53h5.1M176.3 47.2h5.1M176.3 53h5.1M182.6 47.2h5.1M182.6 53h5.1M188.9 47.2h5.6M188.9 53h5.6M196 47.2h3.1M196 53h3.1"/>
<path d="M83.7 104.2h2.7M83.7 110h2.7M87.7 104.2h5.3M87.7 110h5.3M94.3 104.2h5.1M94.3 110h5.1M100.7 104.2h5M100.7 110h5M106.9 104.2h5.4M106.9 110h5.4M113.7 104.2h3.4M113.7 110h3.4"/>
<path d="M117.6 104.2h3M117.6 110h3M121.8 104.2h4.8M121.8 110h4.8M127.8 104.2h4.8M127.8 110h4.8M133.8 104.2h4.8M133.8 110h4.8M133.9 112.6h2.2M133.9 101.6h2.2M137.2 112.6h4.5M137.2 101.6h4.5"/>
<path d="M139.8 104.2h4.8M139.8 110h4.8M142.8 112.6h4.5M142.8 101.6h4.5M145.8 104.2h4.8M145.8 110h4.8M148.5 112.6h2.2M148.5 101.6h2.2M151.8 104.2h4.8M151.8 110h4.8M157.9 104.2h4.7M157.9 110h4.7"/>
<path d="M163.8 104.2h5M163.8 110h5M170 104.2h5.1M170 110h5.1M176.3 104.2h5.1M176.3 110h5.1M182.6 104.2h5.1M182.6 110h5.1M188.9 104.2h5.6M188.9 110h5.6M196 104.2h3.1M196 110h3.1"/>
</g>
<g fill="none" stroke="#000" stroke-width=".71">
<path d="M9.7 9.6h260.4v196.5h-260.4zM137.7 5.8h4.4l-2.2 3.8zM139.9 3.3v6.3M3.3 107.9h6.4M5.8 105.7l3.9 2.2-3.9 2.2zM270.1 107.9h6.4M270.1 107.9l3.8-2.2v4.4zM142.9 155.4v50.7M165.3 155.4v50.7M270.1 155.4h-159v50.7M111.1 161.7h54.2M111.1 168.1h54.2"/>
<path d="M111.1 174.4h54.2M165.3 171.1h104.8M111.1 180.8h54.2M111.1 187.1h54.2M111.1 193.4h54.2M111.1 199.8h159M165.3 190.4h104.8M175.9 190.4v9.4M189.7 199.8v6.3M200.2 190.4v9.4M225.6 199.8v6.3M260.4 190.4v9.4"/>
<path d="M139.9 206.1v6.4M139.9 206.1l2.2 3.8h-4.4z"/>
</g>
<text font-size="8.4" x="174.2" y="183.4">Motor Unit Assembly</text>
<g font-size="4.2">
<text x="68.8" y="8.7">2</text>
<text x="208.7" y="8.7">1</text>
<text x="5.9" y="55.5">B</text>
<text x="271.4" y="55.5">B</text>
<text x="5.8" y="163.4">A</text>
<text x="271.4" y="163.4">A</text>
<text x="169.3" y="197.9">A</text>
<text x="262.3" y="197.9">2.1</text>
<text x="200.7" y="198.4">Micron_Bearing_ASM_Metric</text>
<text x="191.8" y="204.8">8:1</text>
<text x="235.7" y="205.6">5</text>
<text x="245.3" y="205.6">5</text>
<text x="68.8" y="210.2">2</text>
<text x="208.7" y="210.2">1</text>
</g>
<g font-size="3.5">
<text x="91.2" y="2.6">PRODUCED BY AN AUTODESK EDUCATIONAL PRODUCT</text>
<text x="277.2" y="59.4" transform="rotate(90 277.2 59.4)">PRODUCED BY AN AUTODESK EDUCATIONAL PRODUCT</text>
<text x="2.7" y="156.5" transform="rotate(-90 2.7 156.5)">PRODUCED BY AN AUTODESK EDUCATIONAL PRODUCT</text>
<text x="111.7" y="160.5">sungwook</text>
<text x="143.4" y="160.7">9/6/2012</text>
<text x="91.2" y="215.8">PRODUCED BY AN AUTODESK EDUCATIONAL PRODUCT</text>
</g>
<g font-size="2.8">
<text x="111.7" y="157.9">DRAWN</text>
<text x="111.7" y="164.3">CHECKED</text>
<text x="111.7" y="170.6">QA</text>
<text x="165.9" y="173.7">TITLE</text>
<text x="111.7" y="177">MFG</text>
<text x="111.7" y="183.3">APPROVED</text>
<text x="167.7" y="193">SIZE</text>
<text x="200.7" y="193">DWG NO</text>
<text x="262.8" y="192.9">REV</text>
<text x="165.9" y="202.4">SCALE</text>
<text x="226.1" y="205.6">SHEET</text>
<text x="240.6" y="205.6">OF</text>
</g>
</svg>
